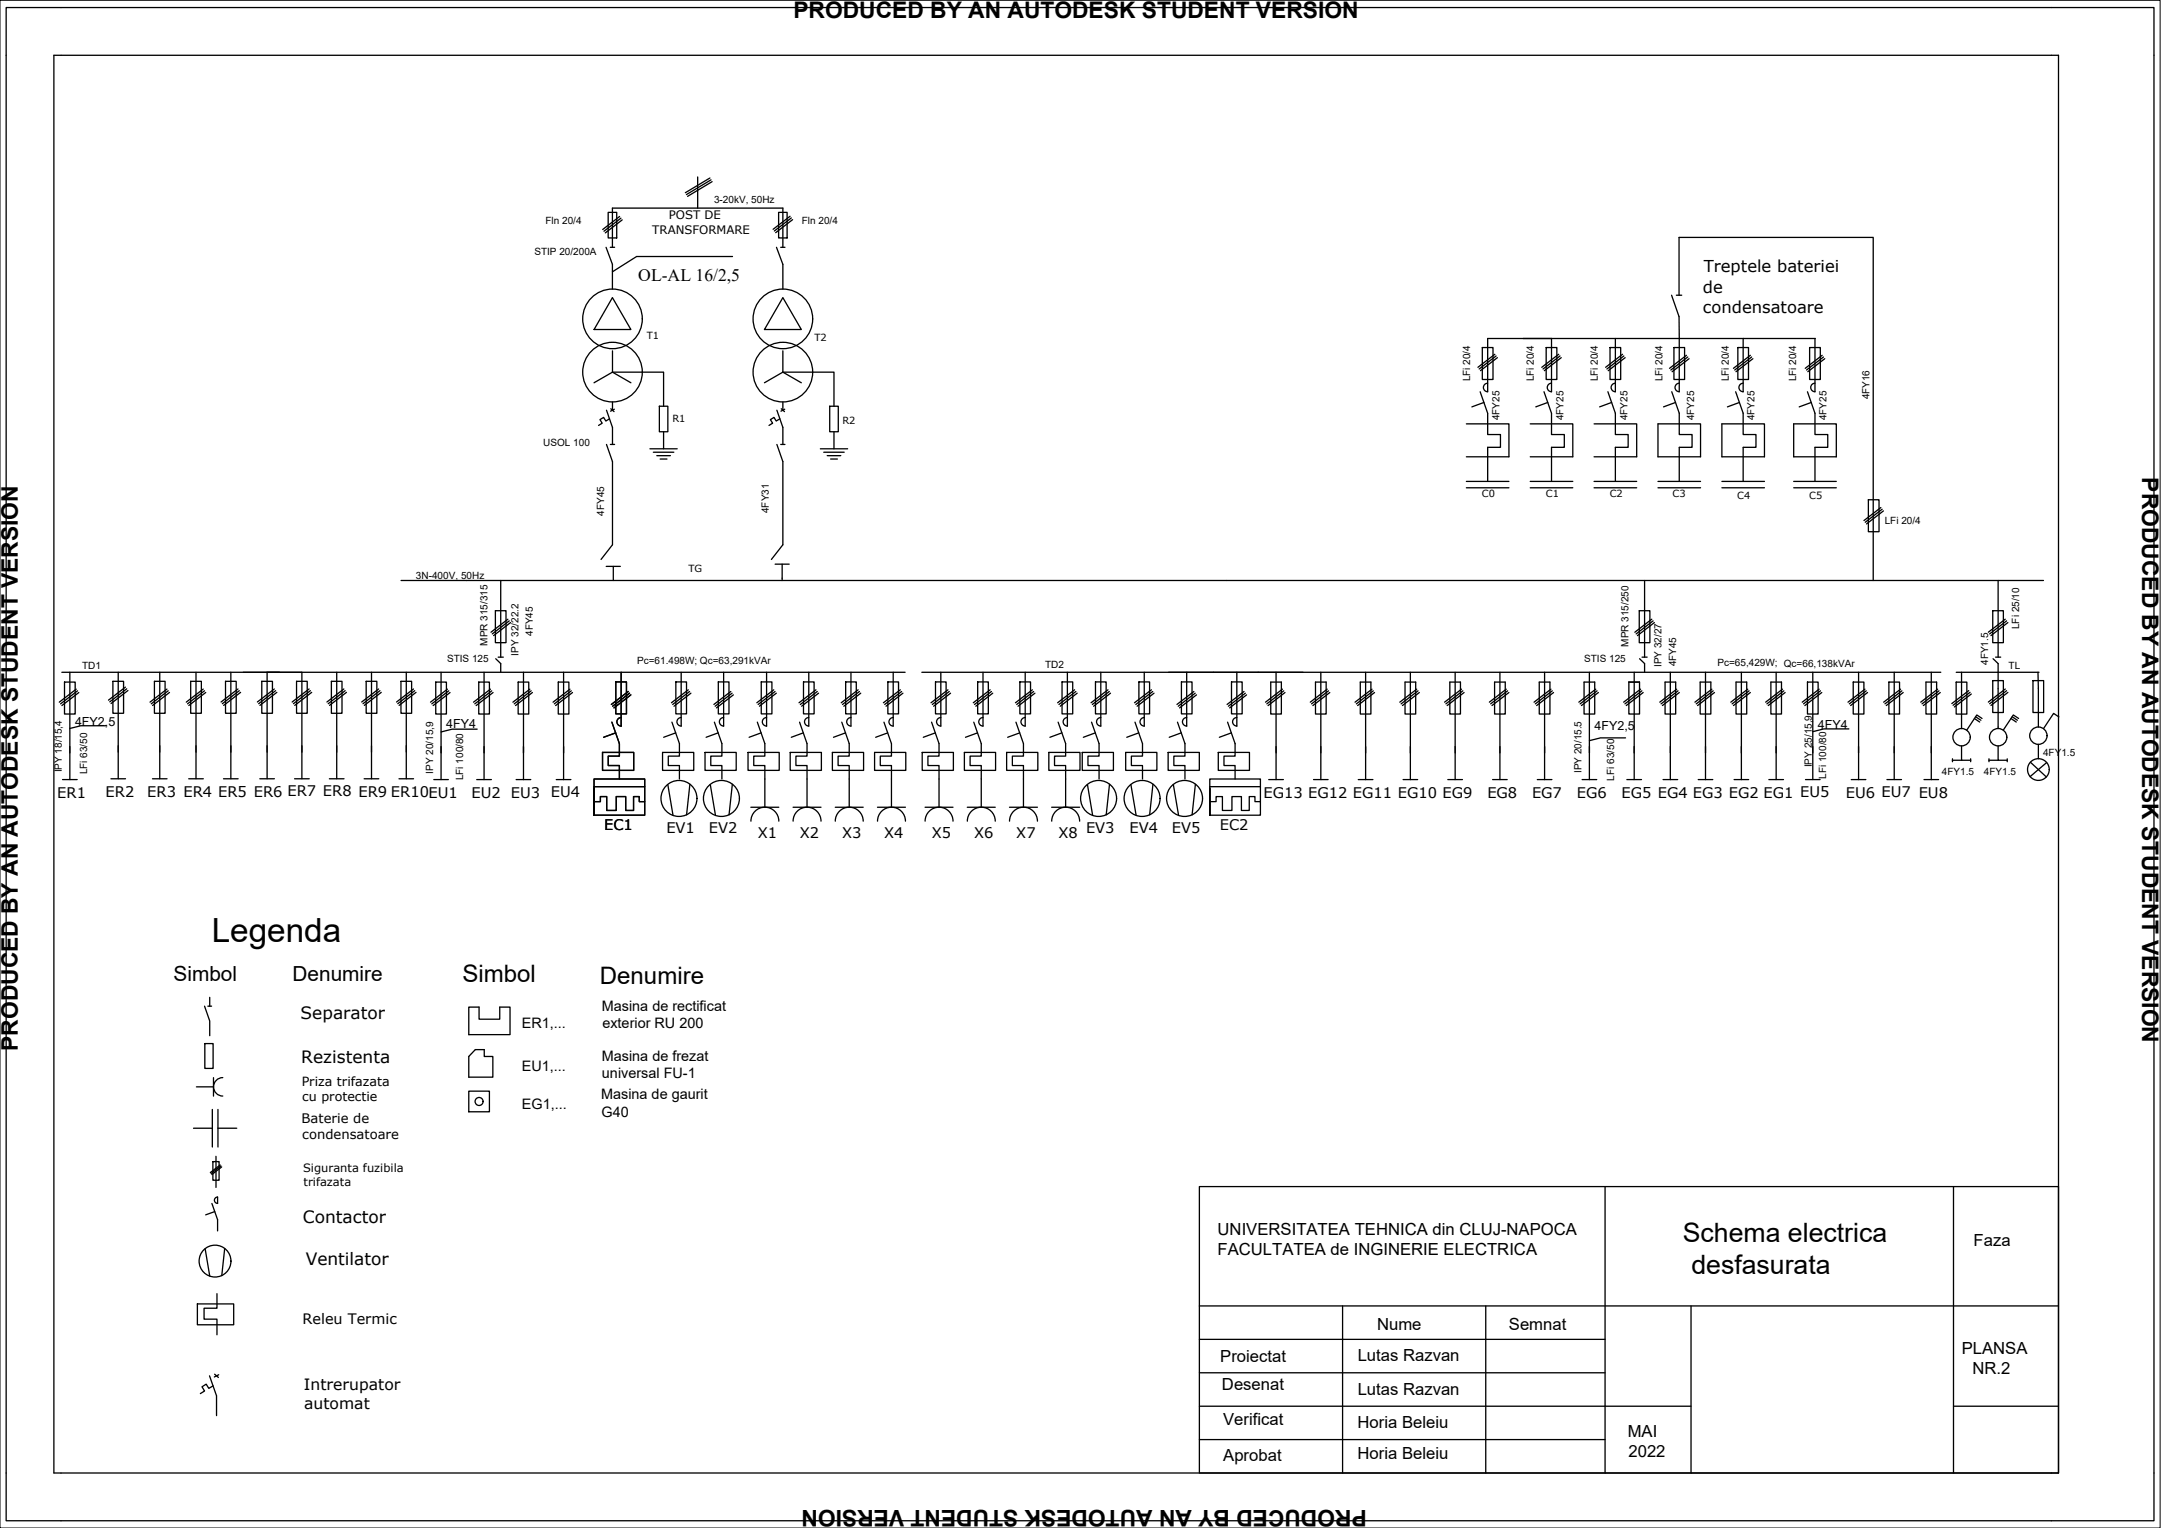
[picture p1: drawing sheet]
<svg xmlns="http://www.w3.org/2000/svg" width="420mm" height="297mm" viewBox="0 0 420 297" stroke-linecap="round" stroke-linejoin="round" font-family="sans-serif">
<!-- layer: 0 -->
<g fill="none" stroke="#000" stroke-width=".25">
<path d="M1.2 1.5h417.6v294.1h-417.6zM10.5 10.7h389.7v275.6h-389.7zM135.6 34.4v6.1M138 34.6l-4.7 2.9M138.2 35l-4.7 2.8M138.5 35.3l-4.8 2.9M117.8 48.1l1.3 3.3v4.8M118.2 41.3h1.7v5h-1.7zM118.7 48.1h.8M119.1 57.9l3.6 6.2h-7.2zM119.1 48.1v-7.6h33.1v7.6M120.5 42.1l-3.3 2.5"/>
<path d="M120.7 42.4l-3.3 2.5M121 42.7l-3.3 2.6M142.4 49.9h-18.6l-4.7 2.9M151 48.1l1.2 3.3v4.8M151.4 41.3h1.6v5h-1.6zM151.8 48.1h.8M152.2 57.9l3.6 6.2h-7.2zM153.6 42l-3.3 2.6M153.8 42.4l-3.2 2.5M154.1 42.7l-3.3 2.5M325 57.4l1.5 4.2v14.6a.83 .83 0 0 1-.8-.9 .83 .83 0 0 1 .8-.8M325.9 57.4h1.1"/>
<path d="M326.5 57.4v-11.2h37.7v66.6M117.9 79.7l1.2 3.4v3.3M118.8 79.5l.6 .5M119.1 68.2v4.1l-3.6 2.1M119.1 78.1v1.6M119.4 79.6l-.7 .3M122.7 74.4l-3.6-2.1h9.9v6.7M128.2 79h1.6v4.9h-1.6zM151 79.7l1.2 3.4v3.3M151.9 79.5l.6 .5M152.2 68.2v4.1l-3.6 2.1M152.2 78.1v1.6"/>
<path d="M152.6 79.6l-.8 .3M155.8 74.4l-3.6-2.1h9.9v6.7M161.3 79h1.7v4.9h-1.7zM287.8 76.2l1.4 4.1v4.2h2.5v2.5h-2.5v6.6M288.2 67.6h2.1v6.2h-2.1zM288.5 78.2l-2.3 .9M290.6 68.9l-3.3 2.5M290.9 69.2l-3.3 2.5M291.1 69.5l-3.3 2.6M300.2 76.2l1.5 4.1v4.2h2.4v2.5h-2.4v6.6M300.6 67.6h2.1v6.2h-2.1zM300.9 78.2l-2.3 .9"/>
<path d="M301.7 65.8v10.4a.83 .83 0 0 1-.9-.9 .83 .83 0 0 1 .9-.8M303.1 68.9l-3.3 2.5M303.3 69.2l-3.3 2.5M303.6 69.5l-3.3 2.6M312.6 76.2l1.5 4.1v4.2h2.5v2.5h-2.5v6.6M313 67.6h2.1v6.2h-2.1zM313.3 78.2l-2.3 .9M314.1 65.8v10.4M314.1 74.5a.83 .83 0 0 0-.9 .8 .83 .83 0 0 0 .9 .9M315.5 68.9l-3.3 2.5M315.7 69.2l-3.3 2.5M316 69.5l-3.3 2.6"/>
<path d="M325 76.2l1.5 4.1v4.2h2.5v2.5h-2.5v6.6M325.5 67.6h2v6.2h-2zM325.8 78.2l-2.4 .9M327.9 69.1l-3.3 2.5M328.1 69.4l-3.2 2.5M328.4 69.7l-3.3 2.6M337.5 76.2l1.4 4.1v4.2h2.5v2.5h-2.5v6.6M337.9 67.6h2.1v6.2h-2.1zM338.2 78.2l-2.3 .9M338.9 65.8v10.4a.83 .83 0 0 1-.8-.9 .83 .83 0 0 1 .8-.8M340.3 69.1l-3.3 2.5M340.6 69.4l-3.3 2.5"/>
<path d="M340.8 69.7l-3.3 2.6M351.4 76.2l1.5 4.1v4.2h2.5v2.5h-2.5v6.6M351.8 67.6h2.1v6.2h-2.1zM352.1 78.2l-2.3 .9M352.9 65.8v10.4a.83 .83 0 0 1-.8-.9 .83 .83 0 0 1 .8-.8M352.9 65.8h-63.7v10.4a.83 .83 0 0 1-.8-.9 .83 .83 0 0 1 .8-.8M354.3 69.1l-3.3 2.5M354.5 69.4l-3.3 2.5M354.8 69.7l-3.3 2.6M117.9 86.4l1.2 3.3v16.2l-2.2 2.9M118.5 81.4l-.7 .4-.4-.7-.8 .5 .5 .7-.7 .4M118.7 86.4h.8"/>
<path d="M126.4 87.2h5.3M127 87.9h4M127.7 88.6h2.6M128.4 89.2h1.3M129 83.9v3.3M151 86.4l1.2 3.3v16.2l-2.2 2.9M151.6 81.4l-.7 .4-.4-.7-.7 .5 .4 .7-.7 .4M151.8 86.4h.8M159.5 87.2h5.3M160.2 87.9h3.9M160.8 88.6h2.7M161.5 89.2h1.3"/>
<path d="M162.1 83.9v3.3M285.1 82.4h8.3v6.4h-8.3M285.1 93.6h8.3M285.1 94.8h8.3M297.5 82.4h8.3v6.4h-8.3M297.5 93.6h8.3M297.5 94.8h8.3M309.9 82.4h8.3v6.4h-8.3M309.9 93.6h8.3M309.9 94.8h8.3M322.4 82.4h8.2v6.4h-8.2zM322.4 93.6h8.2"/>
<path d="M322.4 94.8h8.2M334.8 82.4h8.3v6.4h-8.3zM334.8 93.6h8.3M334.8 94.8h8.3M348.7 82.4h8.3v6.4h-8.3zM348.7 93.6h8.3M348.7 94.8h8.3M363.3 97.2h2v6.2h-2zM365.7 98.7l-3.3 2.5M365.9 99l-3.2 2.5M366.2 99.3l-3.3 2.6M78 112.8h12.7"/>
<path d="M96.3 118.7h2.1v6.2h-2.1zM117.9 110.1h2.7M119.2 110.1v2.7M150.7 109.7h2.7M152.1 109.7v3.1M238.5 112.8h158.8M318.7 118.7h2.1v6.2h-2.1zM387.4 118.7h2.1v6.2h-2.1zM12 130.7h164M12.5 132.6h2.1v6.2h-2.1zM13.6 130.7v20.8M14.8 134l-3.3 2.5"/>
<path d="M15.1 134.3l-3.3 2.5M15.3 134.6l-3.3 2.6M21.9 132.4h2.1v6.3h-2.1zM23 130.7v20.7M24.4 133.6l-3.3 2.5M24.6 133.9l-3.3 2.5M24.9 134.2l-3.3 2.6M30 132.4h2.1v6.3h-2.1zM31.1 130.7v20.7M32.5 134l-3.3 2.5M32.7 134.3l-3.3 2.5M33 134.6l-3.3 2.5"/>
<path d="M37.1 132.4h2v6.3h-2zM38.1 130.7v20.7M39.5 134l-3.3 2.5M39.8 134.3l-3.3 2.5M40 134.6l-3.3 2.5M43.8 132.4h2.1v6.3h-2.1zM44.9 130.7v20.7M46.3 133.9l-3.3 2.6M46.5 134.3l-3.3 2.5M46.8 134.6l-3.3 2.5M50.9 132.4h2.1v6.3h-2.1zM51.9 130.7v20.7"/>
<path d="M53.3 133.9l-3.3 2.6M53.6 134.3l-3.3 2.5M53.8 134.6l-3.3 2.5M57.7 132.4h2v6.3h-2zM58.7 130.7v20.7M60.1 133.9l-3.3 2.6M60.3 134.3l-3.2 2.5M60.6 134.6l-3.3 2.5M64.4 132.4h2.1v6.3h-2.1zM65.5 130.7v20.7M66.9 133.9l-3.3 2.6M67.1 134.3l-3.3 2.5"/>
<path d="M67.4 134.6l-3.3 2.5M71.2 132.4h2.1v6.3h-2.1zM72.2 130.7v20.7M73.6 133.9l-3.3 2.6M73.9 134.3l-3.3 2.5M74.1 134.6l-3.3 2.5M78 132.4h2v6.3h-2zM79 130.7v20.7M80.4 133.9l-3.3 2.6M80.6 134.3l-3.3 2.5M80.9 134.6l-3.3 2.5M84.7 132.6h2.1v6.2h-2.1z"/>
<path d="M85.8 130.7v20.8M87 134l-3.3 2.5M87.2 134.3l-3.2 2.5M87.5 134.6l-3.3 2.6M93.1 132.6h2.1v6.2h-2.1zM94.1 130.7v20.8M95.4 134l-3.3 2.5M95.6 134.3l-3.3 2.5M95.9 134.6l-3.3 2.6M98.8 120.4l-3.3 2.5M99 120.7l-3.3 2.5M99.3 121l-3.3 2.6"/>
<path d="M100.7 132.6h2.1v6.2h-2.1zM101.8 130.7v20.8M103 134l-3.3 2.5M103.3 134.3l-3.3 2.5M103.5 134.6l-3.3 2.6M108.5 132.6h2.1v6.2h-2.1zM109.6 130.7v20.8M110.8 134l-3.3 2.5M111.1 134.3l-3.3 2.5M111.3 134.6l-3.3 2.6M119.7 132.6h2.1v6.2h-2.1zM120.8 130.7v10.4a.83 .83 0 0 1-.9-.8 .83 .83 0 0 1 .9-.8"/>
<path d="M122.2 134.4l-3.3 2.5M122.4 134.8l-3.3 2.5M122.7 135.1l-3.3 2.5M131.4 132.6h2.1v6.2h-2.1zM132.4 130.7v10.4a.83 .83 0 0 1-.8-.8 .83 .83 0 0 1 .8-.8M133.8 134.1l-3.3 2.5M134.1 134.4l-3.3 2.5M134.3 134.8l-3.3 2.5M139.7 132.6h2v6.2h-2zM140.7 130.7v10.4a.83 .83 0 0 1-.8-.8 .83 .83 0 0 1 .8-.8M142.1 134.4l-3.3 2.5M142.3 134.8l-3.3 2.5"/>
<path d="M142.6 135.1l-3.3 2.5M148 132.6h2.1v6.2h-2.1zM149 130.7l.1 10.4a.83 .83 0 0 1-.9-.8 .83 .83 0 0 1 .9-.8M150.4 134.1l-3.2 2.5M150.7 134.4l-3.3 2.5M150.9 134.8l-3.3 2.5M156.2 132.6h2.1v6.2h-2.1zM157.2 130.7l.1 10.4a.83 .83 0 0 1-.9-.8 .83 .83 0 0 1 .9-.8M158.6 134.1l-3.2 2.5M158.9 134.4l-3.3 2.5M159.2 134.8l-3.3 2.5M164.4 132.6h2.1v6.2h-2.1z"/>
<path d="M165.4 130.7l.1 10.4a.83 .83 0 0 1-.9-.8 .83 .83 0 0 1 .9-.8M166.8 134.1l-3.2 2.5M167.1 134.4l-3.3 2.5M167.4 134.8l-3.3 2.5M172.6 132.6h2.1v6.2h-2.1zM173.7 130.7v10.4a.83 .83 0 0 1-.9-.8 .83 .83 0 0 1 .9-.8M175 134.1l-3.2 2.5M175.3 134.4l-3.3 2.5M175.6 134.8l-3.3 2.5M179.2 130.7h198.1M181.9 132.6h2v6.2h-2zM182.9 130.7v10.4a.83 .83 0 0 1-.8-.8 .83 .83 0 0 1 .8-.8"/>
<path d="M184.3 134.1l-3.3 2.5M184.6 134.4l-3.3 2.5M184.8 134.8l-3.3 2.5M190.1 132.6h2.1v6.2h-2.1zM191.1 130.7v10.4a.83 .83 0 0 1-.8-.8 .83 .83 0 0 1 .8-.8M192.5 134.1l-3.3 2.5M192.8 134.4l-3.3 2.5M193 134.8l-3.3 2.5M198.3 132.6h2.1v6.2h-2.1zM199.3 130.7v10.4a.83 .83 0 0 1-.8-.8 .83 .83 0 0 1 .8-.8M200.7 134.1l-3.3 2.5M201 134.4l-3.3 2.5"/>
<path d="M201.2 134.8l-3.3 2.5M206.5 132.6h2.1v6.2h-2.1zM207.5 130.7v10.4a.83 .83 0 0 1-.8-.8 .83 .83 0 0 1 .8-.8M208.9 134.1l-3.3 2.5M209.2 134.4l-3.3 2.5M209.4 134.8l-3.3 2.5M213 132.6h2.1v6.2h-2.1zM214 130.7v10.4a.83 .83 0 0 1-.8-.8 .83 .83 0 0 1 .8-.8M215.4 134.1l-3.3 2.5M215.7 134.4l-3.3 2.5M215.9 134.8l-3.3 2.5M221.4 132.6h2.1v6.2h-2.1z"/>
<path d="M222.5 130.7v10.4a.83 .83 0 0 1-.9-.8 .83 .83 0 0 1 .9-.8M223.9 134.1l-3.3 2.5M224.1 134.4l-3.3 2.5M224.4 134.8l-3.3 2.5M229.7 132.6h2.1v6.2h-2.1zM230.7 130.7v10.4a.83 .83 0 0 1-.8-.8 .83 .83 0 0 1 .8-.8M232.1 134.4l-3.3 2.5M232.4 134.8l-3.3 2.5M232.6 135.1l-3.3 2.5M239.4 132.6h2.1v6.2h-2.1zM240.5 130.7v10.4a.83 .83 0 0 1-.9-.8 .83 .83 0 0 1 .9-.8M241.9 134.4l-3.3 2.5"/>
<path d="M242.1 134.8l-3.3 2.5M242.4 135.1l-3.3 2.5M247.1 132.6h2v6.2h-2zM248.1 130.7v20.8M249.3 134l-3.2 2.5M249.6 134.3l-3.3 2.5M249.8 134.6l-3.3 2.6M255.8 132.6h2v6.2h-2zM256.8 130.7v20.8M258 134l-3.2 2.5M258.3 134.3l-3.3 2.5M258.6 134.6l-3.3 2.6"/>
<path d="M264.5 132.6h2v6.2h-2zM265.5 130.7v20.8M266.8 134l-3.3 2.5M267 134.3l-3.3 2.5M267.3 134.6l-3.3 2.6M273.2 132.6h2.1v6.2h-2.1zM274.2 130.7v20.8M275.5 134l-3.3 2.5M275.7 134.3l-3.3 2.5M276 134.6l-3.3 2.6M281.9 132.6h2.1v6.2h-2.1zM282.9 130.7v20.8"/>
<path d="M284.2 134l-3.3 2.5M284.4 134.3l-3.3 2.5M284.7 134.6l-3.3 2.6M290.6 132.6h2.1v6.2h-2.1zM291.6 130.7v20.8M292.9 134l-3.3 2.5M293.1 134.3l-3.3 2.5M293.4 134.6l-3.3 2.6M299.3 132.6h2v6.2h-2zM300.3 130.7v20.8M301.6 134l-3.3 2.5M301.8 134.3l-3.3 2.5"/>
<path d="M302.1 134.6l-3.3 2.6M308 132.6h2.1v6.2h-2.1zM309 130.7v20.8M310.3 134l-3.3 2.5M310.5 134.3l-3.3 2.5M310.8 134.6l-3.3 2.6M316.7 132.6h2.1v6.2h-2.1zM317.7 130.7v20.8M319 134l-3.3 2.5M319.2 134.3l-3.3 2.5M319.5 134.6l-3.3 2.6M321.2 120.4l-3.3 2.5"/>
<path d="M321.4 120.7l-3.3 2.5M321.7 121l-3.3 2.6M323.7 132.6h2.1v6.2h-2.1zM324.8 130.7v20.8M326 134l-3.3 2.5M326.3 134.3l-3.3 2.5M326.5 134.6l-3.3 2.6M330.6 132.6h2v6.2h-2zM331.6 130.7v20.8M332.8 134l-3.3 2.5M333.1 134.3l-3.3 2.5M333.3 134.6l-3.2 2.6"/>
<path d="M337.5 132.6h2.1v6.2h-2.1zM338.6 130.7v20.8M339.8 134l-3.3 2.5M340.1 134.3l-3.3 2.5M340.3 134.6l-3.3 2.6M344.3 132.6h2.1v6.2h-2.1zM345.3 130.7v20.8M346.6 134l-3.3 2.5M346.8 134.3l-3.3 2.5M347.1 134.6l-3.3 2.6M351.4 132.6h2.1v6.2h-2.1zM352.5 130.7v20.8"/>
<path d="M353.7 134l-3.3 2.5M353.9 134.3l-3.2 2.5M354.2 134.6l-3.3 2.6M360.3 132.6h2.1v6.2h-2.1zM361.4 130.7v20.8M362.6 134l-3.3 2.5M362.8 134.3l-3.2 2.5M363.1 134.6l-3.3 2.6M367.3 132.6h2v6.2h-2zM368.3 130.7v20.8M369.5 134l-3.3 2.5M369.8 134.3l-3.3 2.5"/>
<path d="M370 134.6l-3.3 2.6M374.5 132.6h2v6.2h-2zM375.5 130.7v20.8M376.7 134l-3.3 2.5M377 134.3l-3.3 2.5M377.2 134.6l-3.2 2.6M380.3 132.6h2.1v6.2h-2.1zM380.3 130.7h16.1M381.4 130.7v3.5M382.8 134.3l-3.3 2.5M383 134.6l-3.3 2.5M383.3 134.9l-3.3 2.5"/>
<path d="M383.9 139.7l1 .7M384.1 139.3l1 .7M385.4 139.7l-1.1-.7-1.9 3M387.4 132.3h2.1v6.2h-2.1zM388.5 130.7v3.2M389.9 120.4l-3.3 2.5M389.9 133.9l-3.3 2.6M390.1 120.7l-3.3 2.5M390.1 134.3l-3.3 2.5M390.4 121l-3.3 2.6M390.4 134.6l-3.3 2.5M391 139.7l1 .7"/>
<path d="M391.2 139.3l1 .7M392.5 139.7l-1.1-.7-1.9 3M395.3 132.3h2v6.2h-2zM396.2 130.7l.1 3.2M400.3 139.4l-1-.7-2 3M12.2 151.5h2.8M20.6 141.1h-4.9l-2.1 .5M21.6 151.4h2.8M29.6 151.4h2.9M36.7 151.4h2.8M43.5 151.4h2.8M50.5 151.4h2.9"/>
<path d="M57.3 151.4h2.8M64 151.4h2.9M70.8 151.4h2.8M77.6 151.4h2.8M84.3 151.5h2.9M92.7 151.5h2.8M92.8 141.7h-4.9l-2.1 .6M100.4 151.5h2.8M108.2 151.5h2.8M115.5 151.4h9.8v7.1h-9.8zM115.5 153.2v5.3zM115.5 155.8h1.2v-.9h1.3v2.7h1.8v-2.7h1.9v2.7h1.5v-2.7h1.1v.9h1"/>
<path d="M115.5 152.9h9.8M117.1 146.3h6.1v3.5h-6.1zM119 140.4l1.4 4.2v2.4h-2.1v1.8h2.1v2.6M119.7 142.5l-2.3 .8M128.8 146.3h6.1v3.5h-6.1zM129.8 152.5l1.1 6M130.6 140.4l1.5 4.2v2.4h-2.2v1.8h2.2v2.6M131.4 142.5l-2.4 .8M134.1 152.4l-.6 6M137.1 146.3h6v3.5h-6zM138.1 152.5l1 6M138.9 140.4l1.5 4.2v2.4h-2.2v1.8h2.2v2.6"/>
<path d="M139.6 142.5l-2.3 .8M142.4 152.4l-.7 6M145.4 146.3h6.1v3.5h-6.1zM146 156.9h5.4M146 159.6a2.71 2.71 0 0 1 2.7-2.7 2.71 2.71 0 0 1 2.7 2.7M147.2 140.4l1.5 4.2v2.4h-2.2v1.8h2.2v8.1M148 142.5l-2.4 .8M153.6 146.3h6.1v3.5h-6.1zM154.2 159.6a2.71 2.71 0 0 1 2.7-2.7 2.71 2.71 0 0 1 2.7 2.7M154.2 156.9h5.4M155.5 140.4l1.4 4.2v2.4h-2.2v1.8h2.2v8.1M156.2 142.5l-2.4 .8"/>
<path d="M161.8 146.3h6.1v3.5h-6.1zM162.4 159.6a2.71 2.71 0 0 1 2.7-2.7 2.71 2.71 0 0 1 2.7 2.7M162.4 156.9h5.4M163.7 140.4l1.4 4.2v2.4h-2.1v1.8h2.1v8.1M164.4 142.5l-2.3 .8M170 146.3h6.1v3.5h-6.1zM170.6 156.9h5.4M170.6 159.6a2.71 2.71 0 0 1 2.7-2.7 2.71 2.71 0 0 1 2.7 2.7M171.9 140.4l1.4 4.2v2.4h-2.1v1.8h2.1v8.1M172.6 142.5l-2.3 .8M179.3 146.3h6.1v3.5h-6.1zM179.9 159.6a2.71 2.71 0 0 1 2.7-2.7 2.71 2.71 0 0 1 2.7 2.7"/>
<path d="M179.9 156.9h5.4M181.1 140.4l1.5 4.2v2.4h-2.2v1.8h2.2v8.1M181.9 142.5l-2.4 .8M187.5 146.3h6.1v3.5h-6.1zM188.1 156.9h5.4M188.1 159.6a2.71 2.71 0 0 1 2.7-2.7 2.71 2.71 0 0 1 2.7 2.7M189.3 140.4l1.5 4.2v2.4h-2.2v1.8h2.2v8.1M190.1 142.5l-2.4 .8M195.7 146.3h6.1v3.5h-6.1zM196.3 156.9h5.4M196.3 159.6a2.71 2.71 0 0 1 2.7-2.7 2.71 2.71 0 0 1 2.7 2.7M197.5 140.4l1.5 4.2v2.4h-2.2v1.8h2.2v8.1"/>
<path d="M198.3 142.5l-2.4 .8M203.9 146.3h6.1v3.5h-6.1zM204.5 156.9h5.4M204.5 159.6a2.71 2.71 0 0 1 2.7-2.7 2.71 2.71 0 0 1 2.7 2.7M205.7 140.4l1.5 4.2v2.4h-2.2v1.8h2.2v8.1M206.5 142.5l-2.4 .8M210.4 146.3h6.1v3.5h-6.1zM211.4 152.5l1 6M212.2 140.4l1.5 4.2v2.4h-2.2v1.8h2.2v2.6M213 142.5l-2.4 .8M215.7 152.4l-.6 6M218.9 146.3h6v3.5h-6z"/>
<path d="M219.9 152.5l1 6M220.7 140.4l1.4 4.2v2.4h-2.1v1.8h2.1v2.6M221.4 142.5l-2.3 .8M224.2 152.4l-.7 6M227.1 146.3h6.1v3.5h-6.1zM228.1 152.5l1.1 6M228.9 140.4l1.5 4.2v2.4h-2.2v1.8h2.2v2.6M229.7 142.5l-2.4 .8M232.4 152.4l-.6 6M235.2 151.4h9.9v7.1h-9.9zM235.2 153.2v5.3zM235.2 155.8h1.2v-.9h1.3v2.7h1.8v-2.7h1.9v2.7h1.5v-2.7h1.1v.9h1.1"/>
<path d="M235.2 152.9h9.9M236.9 146.3h6v3.5h-6zM238.7 140.4l1.4 4.2v2.4h-2.1v1.8h2.1v2.6M239.4 142.5l-2.3 .8M246.7 151.5h2.8M255.4 151.5h2.8M264.1 151.5h2.8M272.8 151.5h2.8M281.5 151.5h2.8M290.2 151.5h2.8M298.9 151.5h2.8M307.6 151.5h2.9"/>
<path d="M316.1 143.4h-4.9l-2.2 .6M316.3 151.5h2.9M323.3 151.5h2.9M330.2 151.5h2.8M337.2 151.5h2.8M343.9 151.5h2.9M351 151.5h2.9M359.5 141.7h-4.9l-2.1 .5M359.9 151.5h2.9M366.9 151.5h2.8M374.1 151.5h2.8M379.6 147.8h1.8"/>
<path d="M379.6 147.5v.6M381.4 145v2.8h1.8M383.1 147.5v.6M386.7 147.8h1.8M386.7 147.5v.6M388.5 145v2.8h1.8M388.5 141.3v.3M390.3 147.5v.6M394.8 148.2l3.1 2.8M396.3 144.7v2.8M397.9 148.2l-3.2 2.8M39.8 195.6l1 2.9v2.8"/>
<path d="M40.4 195.6h.7M40.8 193.9v1.7M91.1 195.8h2v2.3h4.1v-2.3h2v5.3h-8.1zM37.6 219.3h3.7M38.2 211.3h3.3M39.8 202.9h1.6v4.8h-1.6zM41.3 215.7v7.3M41.5 209.5v3.6M42.4 215.7v7.3M42.4 219.3h3.6M43.3 209.5a1.79 1.79 0 0 0-1.8 1.8 1.79 1.79 0 0 0 1.8 1.8M91.1 212.1h4.1v4h-4.1z"/>
<path d="M92.4 204h1.7v1.4h1.7v4h-4.7v-4zM41.2 234l1.1 3.1v2.2M41.4 225.8h1.2v3.6h-1.2zM41.8 235.5l-1.8 .7M41.9 232.9l.4-.2v1.2a.62 .62 0 0 1-.6-.3 .62 .62 0 0 1 .2-.7zM42 224.8v6M42.8 226.5l-1.9 1.4M43 226.7l-2 1.4M43.1 226.9l-1.9 1.4M233.2 230.7h167v55.6h-167zM312.1 230.7v55.6M379.8 230.7v55.6"/>
<path d="M38.4 253.5h7v4h-7zM39.9 242.8l.9 5.3M42.2 251.5v2.8h-2.5v2.1h2.5v3.1M43.7 242.7l-.6 5.3M233.2 253.9h167M261 253.9v32.4M288.9 253.9v32.4M328.8 253.9v32.4M40.7 267.5l1.4 3.8v3.9M41.4 269.4l-.8 .5-.5-.8-.8 .5 .5 .8-.8 .5M41.7 267.1l.8 .7M42.5 267.2l-.8 .5"/>
<path d="M233.2 279.9h78.9M233.2 273.4h95.6M233.2 266.9h78.9M233.2 260.4h78.9M379.8 273.4h20.4"/>
<circle cx="119.1" cy="62" r="5.8"/>
<circle cx="119.1" cy="72.3" r="5.8"/>
<circle cx="152.2" cy="62" r="5.8"/>
<circle cx="152.2" cy="72.3" r="5.8"/>
<circle cx="132" cy="155.2" r="3.5"/>
<circle cx="140.3" cy="155.2" r="3.5"/>
<circle cx="213.6" cy="155.2" r="3.5"/>
<circle cx="222.1" cy="155.2" r="3.5"/>
<circle cx="230.3" cy="155.2" r="3.5"/>
<circle cx="381.4" cy="143.3" r="1.69"/>
<circle cx="388.5" cy="143.3" r="1.69"/>
<circle cx="396.3" cy="149.6" r="2.11"/>
<circle cx="396.3" cy="143" r="1.69"/>
<circle cx="93.1" cy="214.1" r=".78"/>
<circle cx="41.8" cy="245.2" r="3.1"/>
</g>
<!-- layer: legenda -->
<path d="M90.7 112.8h147.8M97.4 129v1.7M319.8 129v1.7M388.5 129v1.7" fill="none" stroke="#000" stroke-width=".25"/>
<!-- layer: echipamente -->
<path d="M97.4 112.8v14.9M319.8 112.8v14.9M388.5 112.8v14.9M96.4 128.1l1 .9M96.9 127.7h1M318.8 128.1l1 .9M319.3 127.7h1M381.4 134.2v7.4M387.5 128.1l1 .9M388 127.7h1M388.5 133.9v7.4M396.3 133.9v7.4" fill="none" stroke="#000" stroke-width=".25"/>
<!-- layer: 0 -->
<path d="M0 .1h420v296.9h-420z" fill="none" stroke="#000" stroke-width=".19"/>
<text font-size="6.5" x="41.2" y="183.2">Legenda</text>
<g font-size="5.2">
<text x="327.2" y="241.4">Schema electrica</text>
<text x="328.8" y="247.6">desfasurata</text>
</g>
<g font-size="4.7">
<text x="89.9" y="190.9">Simbol</text>
<text x="116.6" y="191.3">Denumire</text>
</g>
<g font-size="4.4">
<text x="154.3" y="3.5">PRODUCED BY AN AUTODESK STUDENT VERSION</text>
<text x="416.5" y="92.8" transform="rotate(90 416.5 92.8)">PRODUCED BY AN AUTODESK STUDENT VERSION</text>
<text x="3.5" y="204.3" transform="rotate(-90 3.5 204.3)">PRODUCED BY AN AUTODESK STUDENT VERSION</text>
<text x="265.7" y="293.6" transform="rotate(-180 265.7 293.6)">PRODUCED BY AN AUTODESK STUDENT VERSION</text>
</g>
<g font-size="4">
<text x="33.7" y="190.8">Simbol</text>
<text x="56.9" y="190.7">Denumire</text>
</g>
<text font-size="3.4" x="124.1" y="54.6">OL-AL 16/2,5</text>
<g font-size="3.3">
<text x="58.5" y="198.1">Separator</text>
<text x="58.6" y="206.7">Rezistenta</text>
<text x="58.9" y="237.7">Contactor</text>
<text x="59.4" y="246">Ventilator</text>
</g>
<g font-size="3.2">
<text x="331.3" y="53">Treptele bateriei</text>
<text x="331.1" y="56.9">de</text>
<text x="331.1" y="60.9">condensatoare</text>
<text x="236.7" y="240">UNIVERSITATEA TEHNICA din CLUJ-NAPOCA</text>
<text x="236.7" y="243.9">FACULTATEA de INGINERIE ELECTRICA</text>
<text x="383.7" y="242.3">Faza</text>
<text x="267.7" y="258.5">Nume</text>
<text x="293.4" y="258.5">Semnat</text>
<text x="381.4" y="263.2">PLANSA</text>
<text x="237.2" y="264.7">Proiectat</text>
<text x="264" y="264.6">Lutas Razvan</text>
<text x="383.5" y="267.1">NR.2</text>
<text x="237.6" y="270.1">Desenat</text>
<text x="264" y="271.3">Lutas Razvan</text>
<text x="237.8" y="277.1">Verificat</text>
<text x="263.9" y="277.7">Horia Beleiu</text>
<text x="316.5" y="279.4">MAI</text>
<text x="237.8" y="284">Aprobat</text>
<text x="263.9" y="283.7">Horia Beleiu</text>
<text x="316.6" y="283.3">2022</text>
</g>
<g font-size="3">
<text x="59.1" y="270.2">Intrerupator</text>
<text x="59.2" y="273.8">automat</text>
</g>
<g font-size="2.8">
<text x="11.1" y="155">ER1</text>
<text x="20.5" y="154.9">ER2</text>
<text x="28.6" y="154.9">ER3 ER4 ER5 ER6 ER7 ER8 ER9 ER10EU1</text>
<text x="91.7" y="155.1">EU2 EU3</text>
<text x="107.1" y="155">EU4</text>
<text x="245.6" y="155.1">EG13 EG12 EG11 EG10 EG9</text>
<text x="289.2" y="155.1">EG8</text>
<text x="297.9" y="155.1">EG7</text>
<text x="306.6" y="155.1">EG6</text>
<text x="315.3" y="155.1">EG5 EG4 EG3 EG2 EG1 EU5</text>
<text x="358.9" y="155.1">EU6 EU7 EU8</text>
<text x="117.5" y="161.4">EC1</text>
<text x="129.6" y="161.9">EV1</text>
<text x="137.8" y="161.9">EV2</text>
<text x="211.2" y="161.9">EV3</text>
<text x="219.6" y="161.9">EV4</text>
<text x="227.9" y="161.9">EV5</text>
<text x="237.2" y="161.4">EC2</text>
<text x="147.3" y="162.9">X1</text>
<text x="155.5" y="162.9">X2</text>
<text x="163.7" y="162.9">X3</text>
<text x="171.9" y="162.9">X4</text>
<text x="181.2" y="162.9">X5</text>
<text x="189.4" y="162.9">X6</text>
<text x="197.6" y="162.9">X7</text>
<text x="205.8" y="162.9">X8</text>
<text x="117" y="196.5">Masina de rectificat</text>
<text x="101.5" y="199.8">ER1,...</text>
<text x="117.1" y="199.9">exterior RU 200</text>
<text x="101.5" y="208.2">EU1,...</text>
<text x="117" y="206.3">Masina de frezat</text>
<text x="117" y="209.6">universal FU-1</text>
<text x="101.5" y="215.6">EG1,...</text>
<text x="116.9" y="213.7">Masina de gaurit</text>
<text x="116.9" y="217.1">G40</text>
<text x="58.8" y="257.4">Releu Termic</text>
</g>
<g font-size="2.6">
<text x="58.6" y="218.3">Baterie de</text>
<text x="58.8" y="221.5">condensatoare</text>
</g>
<g font-size="2.5">
<text x="58.7" y="211.1">Priza trifazata</text>
<text x="58.8" y="214.1">cu protectie</text>
</g>
<g font-size="2.4">
<text x="14.6" y="141.1">4FY2,5</text>
<text x="86.8" y="141.5">4FY4</text>
<text x="310" y="141.8">4FY2,5</text>
<text x="353.5" y="141.7">4FY4</text>
</g>
<g font-size="2.3">
<text x="126.8" y="45.5">TRANSFORMARE</text>
<text x="130" y="42.7">POST DE</text>
</g>
<g font-size="2.2">
<text x="58.9" y="227.7">Siguranta fuzibila</text>
<text x="59" y="230.5">trifazata</text>
</g>
<g font-size="1.9">
<text x="138.8" y="39.4">3-20kV, 50Hz</text>
<text x="106.1" y="43.5">Fln 20/4</text>
<text x="155.9" y="43.5">Fln 20/4</text>
<text x="103.9" y="49.6">STIP 20/200A</text>
<text x="125.7" y="66">T1</text>
<text x="158.4" y="66.2">T2</text>
<text x="285.8" y="74.2" transform="rotate(-90 285.8 74.2)">LFi 20/4</text>
<text x="298.2" y="74.2" transform="rotate(-90 298.2 74.2)">LFi 20/4</text>
<text x="310.6" y="74.2" transform="rotate(-90 310.6 74.2)">LFi 20/4</text>
<text x="323.2" y="74.2" transform="rotate(-90 323.2 74.2)">LFi 20/4</text>
<text x="336.1" y="74.2" transform="rotate(-90 336.1 74.2)">LFi 20/4</text>
<text x="349.2" y="74.2" transform="rotate(-90 349.2 74.2)">LFi 20/4</text>
<text x="363.5" y="77.6" transform="rotate(-90 363.5 77.6)">4FY16</text>
<text x="130.7" y="82.1">R1</text>
<text x="163.8" y="82.5">R2</text>
<text x="291.6" y="81.7" transform="rotate(-90 291.6 81.7)">4FY25</text>
<text x="304" y="81.7" transform="rotate(-90 304 81.7)">4FY25</text>
<text x="316.4" y="81.7" transform="rotate(-90 316.4 81.7)">4FY25</text>
<text x="329.4" y="81.7" transform="rotate(-90 329.4 81.7)">4FY25</text>
<text x="341.2" y="81.7" transform="rotate(-90 341.2 81.7)">4FY25</text>
<text x="355.1" y="81.7" transform="rotate(-90 355.1 81.7)">4FY25</text>
<text x="105.6" y="86.6">USOL 100</text>
<text x="117.5" y="100.3" transform="rotate(-90 117.5 100.3)">4FY45</text>
<text x="149.5" y="99.7" transform="rotate(-90 149.5 99.7)">4FY31</text>
<text x="288.1" y="96.6">C0</text>
<text x="300.6" y="96.6">C1</text>
<text x="313" y="96.6">C2</text>
<text x="325.2" y="96.7">C3</text>
<text x="337.8" y="96.9">C4</text>
<text x="351.7" y="96.9">C5</text>
<text x="366.4" y="101.8">LFi 20/4</text>
<text x="80.9" y="112.6">3N-400V, 50Hz</text>
<text x="133.9" y="111.3">TG</text>
<text x="94.8" y="125.5" transform="rotate(-90 94.8 125.5)">MPR 315/315</text>
<text x="103.6" y="123.6" transform="rotate(-90 103.6 123.6)">4FY45</text>
<text x="316.6" y="125.7" transform="rotate(-90 316.6 125.7)">MPR 315/250</text>
<text x="392.6" y="122.3" transform="rotate(-90 392.6 122.3)">LFi 25/10</text>
<text x="16" y="130">TD1</text>
<text x="86.9" y="128.7">STIS 125</text>
<text x="100.8" y="127.5" transform="rotate(-90 100.8 127.5)">IPY 32/22.2</text>
<text x="123.9" y="129.1">Pc=61.498W; Qc=63,291kVAr</text>
<text x="203.2" y="129.9">TD2</text>
<text x="308" y="128.7">STIS 125</text>
<text x="323" y="129.7" transform="rotate(-90 323 129.7)">IPY 32/27</text>
<text x="325.9" y="129.6" transform="rotate(-90 325.9 129.6)">4FY45</text>
<text x="333.9" y="129.5">Pc=65,429W; Qc=66,138kVAr</text>
<text x="386.6" y="129.3" transform="rotate(-90 386.6 129.3)">4FY1.5</text>
<text x="390.5" y="130">TL</text>
<text x="352.3" y="149.2" transform="rotate(-90 352.3 149.2)">IPY 25/15,9</text>
<text x="397.2" y="146.9">4FY1.5</text>
<text x="12" y="150.2" transform="rotate(-90 12 150.2)">IPY 18/15,4</text>
<text x="16.9" y="150.5" transform="rotate(-90 16.9 150.5)">LFi 63/50</text>
<text x="84.2" y="150.4" transform="rotate(-90 84.2 150.4)">IPY 20/15,9</text>
<text x="90" y="151.7" transform="rotate(-90 90 151.7)">LFi 100/80</text>
<text x="307.5" y="150.3" transform="rotate(-90 307.5 150.3)">IPY 20/15.5</text>
<text x="313.8" y="151.7" transform="rotate(-90 313.8 151.7)">LFi 63/50</text>
<text x="355.1" y="151.4" transform="rotate(-90 355.1 151.4)">LFi 100/80</text>
<text x="377.6" y="150.7">4FY1.5</text>
<text x="385.7" y="150.7">4FY1.5</text>
</g>
</svg>
